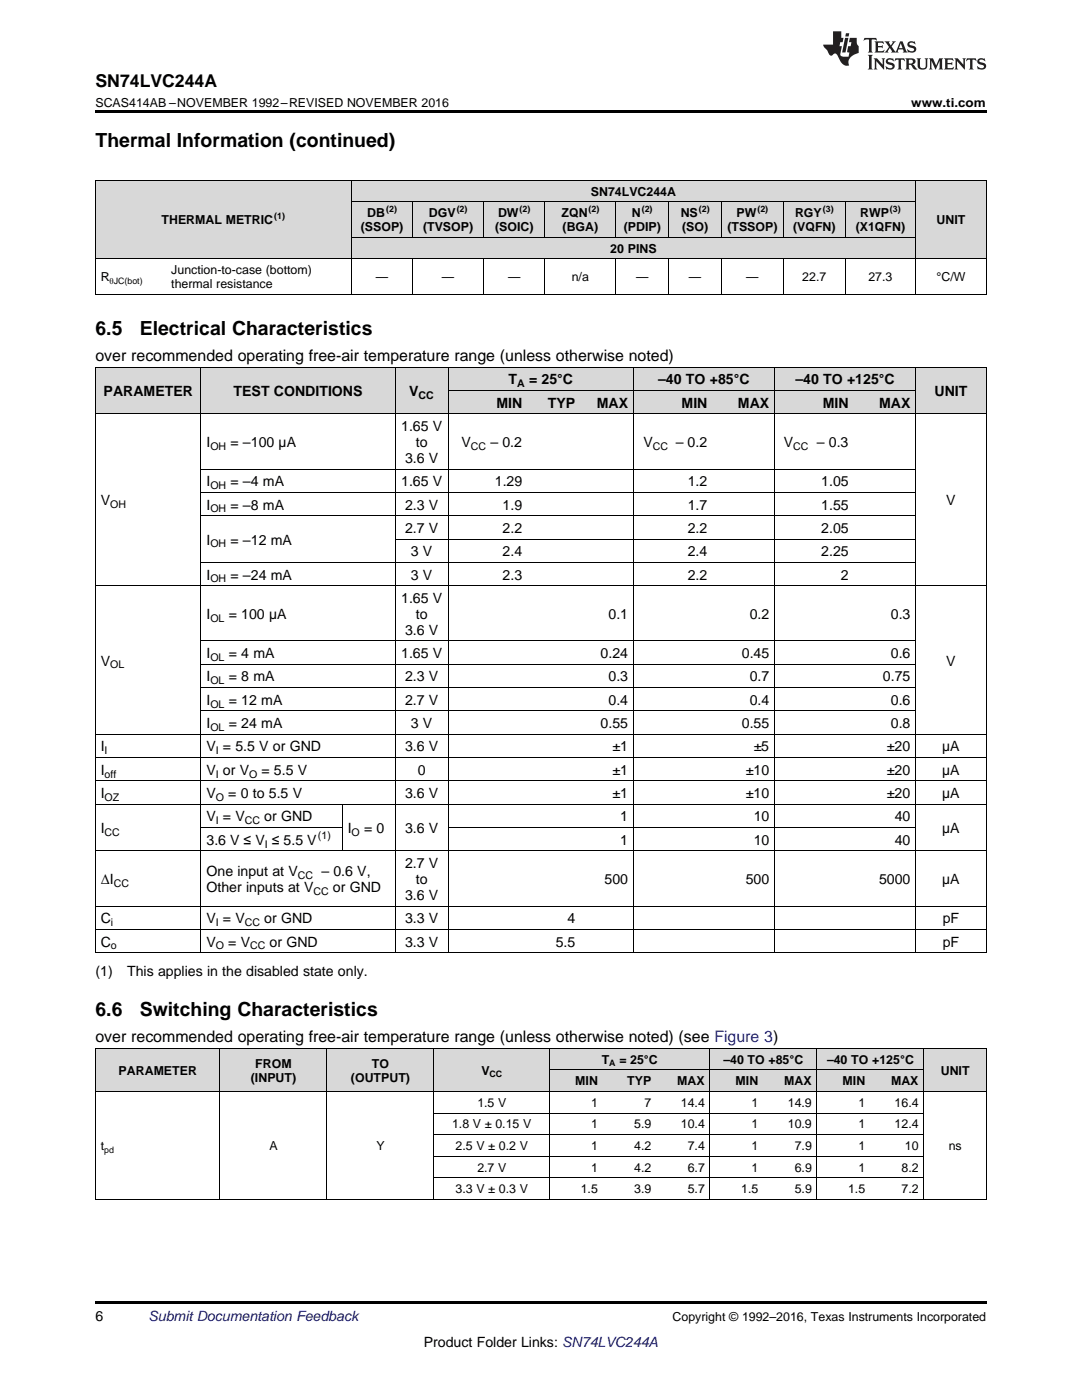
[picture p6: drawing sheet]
<svg xmlns="http://www.w3.org/2000/svg" width="216mm" height="279mm" viewBox="0 0 216 279" stroke-linecap="round" stroke-linejoin="round" font-family="sans-serif">
<g fill="#d8d8d8">
<path d="M19 209.3h24.9v8.6h-24.9z"/>
<path d="M43.9 209.3h21.4v8.6h-21.4z"/>
<path d="M65.3 209.3h21.3v8.6h-21.3z"/>
<path d="M86.6 209.3h23.1v8.6h-23.1z"/>
<path d="M184.4 209.3h12.4v8.6h-12.4z"/>
<path d="M109.7 213.6h10.7v4.3h-10.7z"/>
<path d="M120.4 213.6h10.7v4.3h-10.7z"/>
<path d="M131.1 213.6h10.6v4.3h-10.6z"/>
<path d="M141.7 213.6h10.7v4.3h-10.7z"/>
<path d="M152.4 213.6h10.7v4.3h-10.7z"/>
<path d="M163.1 213.6h10.6v4.3h-10.6z"/>
<path d="M173.7 213.6h10.7v4.3h-10.7z"/>
<path d="M109.7 209.3h10.7v4.3h-10.7z"/>
<path d="M120.4 209.3h10.7v4.3h-10.7z"/>
<path d="M131.1 209.3h10.6v4.3h-10.6z"/>
<path d="M141.7 209.3h10.7v4.3h-10.7z"/>
<path d="M152.4 209.3h10.7v4.3h-10.7z"/>
<path d="M163.1 209.3h10.6v4.3h-10.6z"/>
<path d="M173.7 209.3h10.7v4.3h-10.7z"/>
<path d="M19 73.3h21.1v9.4h-21.1z"/>
<path d="M40.1 73.3h28.2v9.4h-28.2z"/>
<path d="M68.3 73.3h10.6v9.4h-10.6z"/>
<path d="M78.9 73.3h10.6v9.4h-10.6z"/>
<path d="M182.7 73.3h14.1v9.4h-14.1z"/>
<path d="M89.5 78h15.8v4.7h-15.8z"/>
<path d="M105.3 78h10.6v4.7h-10.6z"/>
<path d="M115.9 78h10.5v4.7h-10.5z"/>
<path d="M126.4 78h15.9v4.7h-15.9z"/>
<path d="M142.3 78h12.3v4.7h-12.3z"/>
<path d="M154.6 78h15.8v4.7h-15.8z"/>
<path d="M170.4 78h12.3v4.7h-12.3z"/>
<path d="M89.5 73.3h15.8v4.7h-15.8z"/>
<path d="M105.3 73.3h10.6v4.7h-10.6z"/>
<path d="M115.9 73.3h10.5v4.7h-10.5z"/>
<path d="M126.4 73.3h15.9v4.7h-15.9z"/>
<path d="M142.3 73.3h12.3v4.7h-12.3z"/>
<path d="M154.6 73.3h15.8v4.7h-15.8z"/>
<path d="M170.4 73.3h12.3v4.7h-12.3z"/>
<path d="M19 36h14.1v15.7h-14.1z"/>
<path d="M33.1 36h37v15.7h-37z"/>
<path d="M182.7 36h14.1v15.7h-14.1z"/>
<path d="M70.1 47.4h12.3v4.3h-12.3z"/>
<path d="M82.4 47.4h14.1v4.3h-14.1z"/>
<path d="M96.5 47.4h12.3v4.3h-12.3z"/>
<path d="M108.8 47.4h14.1v4.3h-14.1z"/>
<path d="M122.9 47.4h10.6v4.3h-10.6z"/>
<path d="M133.5 47.4h10.5v4.3h-10.5z"/>
<path d="M144 47.4h12.4v4.3h-12.4z"/>
<path d="M156.4 47.4h12.3v4.3h-12.3z"/>
<path d="M168.7 47.4h14v4.3h-14z"/>
<path d="M70.1 40.3h12.3v7.1h-12.3z"/>
<path d="M82.4 40.3h14.1v7.1h-14.1z"/>
<path d="M96.5 40.3h12.3v7.1h-12.3z"/>
<path d="M108.8 40.3h14.1v7.1h-14.1z"/>
<path d="M122.9 40.3h10.6v7.1h-10.6z"/>
<path d="M133.5 40.3h10.5v7.1h-10.5z"/>
<path d="M144 40.3h12.4v7.1h-12.4z"/>
<path d="M156.4 40.3h12.3v7.1h-12.3z"/>
<path d="M168.7 40.3h14v7.1h-14z"/>
<path d="M70.1 36h12.3v4.3h-12.3z"/>
<path d="M82.4 36h14.1v4.3h-14.1z"/>
<path d="M96.5 36h12.3v4.3h-12.3z"/>
<path d="M108.8 36h14.1v4.3h-14.1z"/>
<path d="M122.9 36h10.6v4.3h-10.6z"/>
<path d="M133.5 36h10.5v4.3h-10.5z"/>
<path d="M144 36h12.4v4.3h-12.4z"/>
<path d="M156.4 36h12.3v4.3h-12.3z"/>
<path d="M168.7 36h14v4.3h-14z"/>
</g>
<g fill="#000">
<path d="M19 22h177.8v.5h-177.8zM19 58.8h.2zM70 58.8h.1zM82.3 58.8h.1zM96.4 58.8h.1zM108.7 58.8h.1zM122.8 58.8h.1zM133.3 58.8h.2zM143.9 58.8h.1zM156.2 58.8h.2zM168.6 58.8h.1zM182.6 58.8h.1z"/>
<path d="M196.7 58.8h.1zM19 190.1l.2 .1zM68.2 190.1l.1 .1zM78.8 190.1l.1 .1zM89.4 190.1l.1 .1zM105.2 190.1l.1 .1zM115.7 190.1l.2 .1zM126.3 190.1l.1 .1zM142.2 190.1l.1 .1zM154.5 190.1l.1 .1zM170.3 190.1l.1 .1zM182.6 190.1l.1 .1z"/>
<path d="M196.7 190.1l.1 .1zM19 259.7h177.8v.5h-177.8z"/>
</g>
<g fill="none" stroke="#000" stroke-width=".2">
<path d="M19 35.9h177.8M19.1 35.9v22.9M70 35.9v22.9M182.7 35.9v22.9M196.8 35.9v22.9M19 58.8h177.8M19 51.7h177.8M70.1 47.4h112.6M70.1 40.2h112.6M82.4 40.3v7.1M82.4 51.7v7.1M96.4 40.3v7.1"/>
<path d="M96.4 51.7v7.1M108.7 40.3v7.1M108.7 51.7v7.1M122.9 40.3v7.1M122.9 51.7v7.1M133.4 40.3v7.1M133.4 51.7v7.1M144 40.3v7.1M144 51.7v7.1M156.3 40.3v7.1M156.3 51.7v7.1M168.6 40.3v7.1"/>
<path d="M168.6 51.7v7.1M19 73.3h177.8M19.1 73.3v116.9M40.1 73.3v116.9M78.8 73.3v116.9M89.4 73.3v116.9M89.5 77.9h93.2M126.3 73.3v116.9M154.5 73.3v116.9M182.7 73.3v116.9M196.8 73.3v116.9M19 82.6h177.8"/>
<path d="M40.1 98.3h142.6M40.1 93.6h142.6M19 116.9h177.8M40.1 112.2h142.6M40.1 102.9h142.6M78.9 107.6h103.8M40.1 137.2h142.6M40.1 132.6h142.6M40.1 127.9h142.6M19 155.8h177.8M19 151.2h177.8M19 146.5h177.8"/>
<path d="M40.1 141.9h142.6M19 169.8h177.8M19 160.5h177.8M40.1 165.2h28.2M68.3 160.5v9.4M89.5 165.2h93.2M19 190.1h177.8M19 185.5h177.8M19 180.8h177.8M19 209.2h177.8v30.2M19 217.8h177.8M19.1 209.2v30.2"/>
<path d="M43.9 209.2v30.2M65.2 209.2v30.2M86.6 209.2v30.2M109.7 209.2v30.2M109.7 213.5h74.7M141.7 209.2v30.2M163 209.2v30.2M184.3 209.2v30.2M19 239.3h177.8M86.6 235h97.8M86.6 230.7h97.8M86.6 226.4h97.8"/>
<path d="M86.6 222.1h97.8"/>
</g>
<g fill="#231f20">
<path d="M172.5 7.6l-.1 .5 .4-.2h.6v.1v2.1l-.2 .4h.9l-.2-.4v-2.1l.1-.1h.5l.5 .2-.2-.5zM174.5 8.3l.2 .3v1.5l-.2 .4h1.8l.2-.6a1.04 1.04 0 0 1-1.3 .2v-.7h.6l.3 .2v-.6l-.3 .2h-.6v-.6l.8-.1 .4 .3-.2-.5zM176.5 8.3l.9 1.1-.9 1.1h.8l-.2-.2 .4-.7 .5 .7-.2 .2h1.5l-.2-.2 .2-.4h.9l.1 .4-.2 .2h1l-.3-.3-.7-1.9h-.5l-.9 2-.8-1 .9-1h-.8l.1 .3-.4 .5-.3-.6 .1-.2zM179.7 8.6l.4 1h-.7zM181.3 8.4a.63 .63 0 0 0-.2 .7 .63 .63 0 0 0 .6 .4l.6 .2 .1 .2a.75 .75 0 0 1-.7 .4 .75 .75 0 0 1-.6-.5l.1 .7 .1-.1a1.11 1.11 0 0 0 1.5-.6 1.13 1.13 0 0 0-1.2-.8l-.1-.4a1.04 1.04 0 0 1 1.2 .2l-.2-.5-.2 .1-.4-.2zM173.2 10.9l.2 .4v2.2l-.2 .4h1l-.3-.4v-2.2l.3-.4zM174.3 11.6l.3 .4v1.5l-.3 .4h.8l-.2-.4v-1.3l1.5 1.7v-1.9l.2-.4h-.7l.2 .4v.9l-1.1-1.3zM177 11.8a.62 .62 0 0 0-.2 .7 .62 .62 0 0 0 .6 .4l.6 .1 .1 .3a.76 .76 0 0 1-.7 .3 .76 .76 0 0 1-.7-.4l.2 .7 .1-.1a1.11 1.11 0 0 0 1.5-.6 1.13 1.13 0 0 0-1.2-.8l-.1-.4a1.04 1.04 0 0 1 1.2 .2l-.2-.6-.2 .1-.5-.1zM178.7 11.6l-.2 .6a.61 .61 0 0 1 .8-.3v1.6l-.2 .4h.9l-.2-.4v-1.6a.63 .63 0 0 1 .7 .3l-.1-.6zM180.6 11.6l.3 .4v1.5l-.3 .4h1l-.2-.2-.1-.8 .6 .2a.76 .76 0 0 0 1.2 .7l-1-1a.58 .58 0 0 0 .6-.5 .58 .58 0 0 0-.5-.6zM181.4 11.9h.1a.45 .45 0 0 1 .5 .1 .45 .45 0 0 1 .1 .5l-.8 .2zM182.9 11.6l.2 .2a2.17 2.17 0 0 0 .3 1.9 .99 .99 0 0 0 1.6-.6v-1.1l.2-.4h-.7l.2 .2a1.92 1.92 0 0 1-.2 1.8 .6 .6 0 0 1-.9-.5v-1.1l.2-.4zM185.4 11.6l.2 .4v1.5l-.2 .4h.7l-.2-.4v-1.4l.8 1.8 .8-1.8v1.4l-.2 .4h.9l-.2-.4v-1.5l.2-.4h-.8l-.6 1.5-.6-1.5zM188.4 11.6l.2 .4v1.5l-.2 .4h1.8l.1-.6a1.04 1.04 0 0 1-1.2 .1v-.6h.5l.4 .2v-.6l-.4 .2h-.5v-.7h.8l.3 .3-.1-.6zM190.5 11.6l.2 .4v1.5l-.2 .4h.7l-.2-.4v-1.3l1.5 1.7v-1.9l.2-.4h-.7l.2 .4v.9l-1.1-1.3zM192.9 11.6l-.1 .6a.61 .61 0 0 1 .7-.3l.1 1.6-.3 .4h1l-.3-.4 .1-1.6a.63 .63 0 0 1 .7 .3l-.1-.6zM195.2 11.8a.62 .62 0 0 0-.2 .7 .62 .62 0 0 0 .6 .4l.6 .1 .1 .3a.76 .76 0 0 1-.7 .3 .76 .76 0 0 1-.6-.4l.1 .7 .1-.1a1.11 1.11 0 0 0 1.6-.6 1.13 1.13 0 0 0-1.3-.8l-.1-.4a1.04 1.04 0 0 1 1.2 .2l-.1-.6-.2 .1-.5-.1z"/>
<path d="M166.2 6.3v2.6h-1.9v.4l.8 .9a.91 .91 0 0 0 1 .8 .56 .56 0 0 1 .5-.3 .56 .56 0 0 1 .5 .3l.4 .8a1.53 1.53 0 0 0 1.9 1.2 1.54 1.54 0 0 1 1-2.1l.9-.3v-1.4a1.52 1.52 0 0 1-.4-1.6h-1.3l-.2 .8h.5l-.2 .8h-.5l-.1 1v.2l.4 .1-.2 .8a1.93 1.93 0 0 1-1.6-.3l.3-1.8h-.5l.2-.8h.4l.2-.8h-.4v-1.3zM168.6 7.6l-.6 2.9h.7l.6-2.9zM168.8 6.6l-.1 .7h.6l.2-.7z"/>
</g>
<g font-size="3.9">
<text x="19" y="29.3">Thermal Information (continued)</text>
<text x="19" y="66.9">6.5</text>
<text x="27.9" y="66.9">Electrical Characteristics</text>
<text x="19" y="202.8">6.6</text>
<text x="27.9" y="202.8">Switching Characteristics</text>
</g>
<text font-size="3.5" x="19" y="17.3">SN74LVC244A</text>
<g font-size="3.2">
<text x="19" y="72.1">over recommended operating free-air temperature range (unless otherwise noted)</text>
<text x="19" y="208">over recommended operating free-air temperature range (unless otherwise noted) (see Figure 3)</text>
</g>
<g font-size="2.8">
<text x="101.5" y="76.7">T</text>
<text x="105.6" y="76.7">= 25°C</text>
<text x="131.3" y="76.7">–40 TO +85°C</text>
<text x="158.7" y="76.7">–40 TO +125°C</text>
<text x="20.7" y="79.1">PARAMETER</text>
<text x="46.6" y="79.1">TEST CONDITIONS</text>
<text x="81.7" y="79.1">V</text>
<text x="99.1" y="81.4">MIN</text>
<text x="109.3" y="81.4">TYP</text>
<text x="119.1" y="81.4">MAX</text>
<text x="136" y="81.4">MIN</text>
<text x="147.2" y="81.4">MAX</text>
<text x="164.2" y="81.4">MIN</text>
<text x="175.4" y="81.4">MAX</text>
<text x="186.5" y="79.1">UNIT</text>
<text x="41.2" y="89.2">I</text>
<text x="46" y="89.2">= –100 µA</text>
<text x="80" y="86">1.65 V</text>
<text x="83" y="89.2">to</text>
<text x="92.1" y="89.2">V</text>
<text x="97.9" y="89.2">– 0.2</text>
<text x="128.4" y="89.2">V</text>
<text x="134.9" y="89.2">– 0.2</text>
<text x="156.4" y="89.2">V</text>
<text x="163" y="89.2">– 0.3</text>
<text x="80.8" y="92.4">3.6 V</text>
<text x="20.1" y="100.9">V</text>
<text x="41.2" y="97">I</text>
<text x="41.2" y="101.7">I</text>
<text x="46" y="97">= –4 mA</text>
<text x="46" y="101.7">= –8 mA</text>
<text x="80" y="97">1.65 V</text>
<text x="80.8" y="101.7">2.3 V</text>
<text x="98.7" y="97">1.29</text>
<text x="100.3" y="101.7">1.9</text>
<text x="137.2" y="97">1.2</text>
<text x="137.2" y="101.7">1.7</text>
<text x="163.9" y="97">1.05</text>
<text x="163.9" y="101.7">1.55</text>
<text x="188.8" y="100.9">V</text>
<text x="80.8" y="106.4">2.7 V</text>
<text x="100.3" y="106.4">2.2</text>
<text x="137.2" y="106.4">2.2</text>
<text x="163.9" y="106.4">2.05</text>
<text x="41.2" y="108.7">I</text>
<text x="46" y="108.7">= –12 mA</text>
<text x="82" y="111">3 V</text>
<text x="100.3" y="111">2.4</text>
<text x="137.2" y="111">2.4</text>
<text x="163.9" y="111">2.25</text>
<text x="41.2" y="115.7">I</text>
<text x="46" y="115.7">= –24 mA</text>
<text x="82" y="115.7">3 V</text>
<text x="100.3" y="115.7">2.3</text>
<text x="137.2" y="115.7">2.2</text>
<text x="167.8" y="115.7">2</text>
<text x="41.2" y="123.5">I</text>
<text x="45.6" y="123.5">= 100 µA</text>
<text x="80" y="120.3">1.65 V</text>
<text x="83" y="123.5">to</text>
<text x="121.4" y="123.5">0.1</text>
<text x="149.6" y="123.5">0.2</text>
<text x="177.8" y="123.5">0.3</text>
<text x="41.2" y="131.3">I</text>
<text x="45.6" y="131.3">= 4 mA</text>
<text x="80" y="131.3">1.65 V</text>
<text x="80.8" y="126.7">3.6 V</text>
<text x="119.8" y="131.3">0.24</text>
<text x="148" y="131.3">0.45</text>
<text x="177.8" y="131.3">0.6</text>
<text x="20.1" y="132.8">V</text>
<text x="41.2" y="136">I</text>
<text x="45.6" y="136">= 8 mA</text>
<text x="80.8" y="136">2.3 V</text>
<text x="121.4" y="136">0.3</text>
<text x="149.6" y="136">0.7</text>
<text x="176.2" y="136">0.75</text>
<text x="188.8" y="132.8">V</text>
<text x="41.2" y="140.7">I</text>
<text x="45.6" y="140.7">= 12 mA</text>
<text x="80.8" y="140.7">2.7 V</text>
<text x="121.4" y="140.7">0.4</text>
<text x="149.6" y="140.7">0.4</text>
<text x="177.8" y="140.7">0.6</text>
<text x="20.1" y="150">I</text>
<text x="41.2" y="145.3">I</text>
<text x="41.2" y="150">V = 5.5 V or GND</text>
<text x="45.6" y="145.3">= 24 mA</text>
<text x="80.8" y="150">3.6 V</text>
<text x="82" y="145.3">3 V</text>
<text x="119.8" y="145.3">0.55</text>
<text x="122.2" y="150">±1</text>
<text x="148" y="145.3">0.55</text>
<text x="150.4" y="150">±5</text>
<text x="177" y="150">±20</text>
<text x="177.8" y="145.3">0.8</text>
<text x="188" y="150">µA</text>
<text x="20.1" y="154.6">I</text>
<text x="41.2" y="154.6">V or V</text>
<text x="52.2" y="154.6">= 5.5 V</text>
<text x="83.4" y="154.6">0</text>
<text x="122.2" y="154.6">±1</text>
<text x="148.8" y="154.6">±10</text>
<text x="177" y="154.6">±20</text>
<text x="188" y="154.6">µA</text>
<text x="20.1" y="159.3">I</text>
<text x="41.2" y="159.3">V</text>
<text x="45.5" y="159.3">= 0 to 5.5 V</text>
<text x="80.8" y="159.3">3.6 V</text>
<text x="122.2" y="159.3">±1</text>
<text x="148.8" y="159.3">±10</text>
<text x="177" y="159.3">±20</text>
<text x="188" y="159.3">µA</text>
<text x="20.1" y="166.3">I</text>
<text x="41.2" y="163.9">V = V</text>
<text x="52.7" y="163.9">or GND</text>
<text x="69.4" y="166.3">I</text>
<text x="72.6" y="166.3">= 0</text>
<text x="80.8" y="166.3">3.6 V</text>
<text x="123.8" y="163.9">1</text>
<text x="150.4" y="163.9">10</text>
<text x="178.5" y="163.9">40</text>
<text x="188" y="166.3">µA</text>
<text x="41.2" y="168.6">3.6 V ≤ V ≤ 5.5 V</text>
<text x="80.8" y="173.2">2.7 V</text>
<text x="123.8" y="168.6">1</text>
<text x="150.4" y="168.6">10</text>
<text x="178.5" y="168.6">40</text>
<text x="20.1" y="176.4">ΔI</text>
<text x="41.2" y="174.8">One input at V</text>
<text x="41.2" y="178">Other inputs at V</text>
<text x="64.1" y="174.8">– 0.6 V,</text>
<text x="66.4" y="178">or GND</text>
<text x="80.8" y="179.6">3.6 V</text>
<text x="83" y="176.4">to</text>
<text x="120.6" y="176.4">500</text>
<text x="148.8" y="176.4">500</text>
<text x="175.4" y="176.4">5000</text>
<text x="188" y="176.4">µA</text>
<text x="20.1" y="184.3">C</text>
<text x="41.2" y="184.3">V = V</text>
<text x="52.7" y="184.3">or GND</text>
<text x="80.8" y="184.3">3.3 V</text>
<text x="113.2" y="184.3">4</text>
<text x="188.1" y="184.3">pF</text>
<text x="20.1" y="188.9">C</text>
<text x="41.2" y="188.9">V</text>
<text x="45.5" y="188.9">= V</text>
<text x="53.8" y="188.9">or GND</text>
<text x="80.8" y="188.9">3.3 V</text>
<text x="110.9" y="188.9">5.5</text>
<text x="188.1" y="188.9">pF</text>
<text x="19" y="194.8">(1)</text>
<text x="25.4" y="194.8">This applies in the disabled state only.</text>
<text x="19" y="263.6">6</text>
<text x="84.6" y="268.9">Product Folder Links: SN74LVC244A</text>
</g>
<text font-size="2.8" fill="#0000c8" x="29.6" y="263.6">Submit Documentation Feedback</text>
<g font-size="2.5">
<text x="19" y="21.4">SCAS414AB –NOVEMBER 1992–REVISED NOVEMBER 2016</text>
<text x="181.8" y="21.4">www.ti.com</text>
<text x="117.9" y="39">SN74LVC244A</text>
<text x="32.2" y="44.7">THERMAL METRIC</text>
<text x="72" y="46.1">(SSOP)</text>
<text x="73.3" y="43.3">DB</text>
<text x="84.4" y="46.1">(TVSOP)</text>
<text x="85.6" y="43.3">DGV</text>
<text x="98.8" y="46.1">(SOIC)</text>
<text x="99.4" y="43.3">DW</text>
<text x="112" y="43.3">ZQN</text>
<text x="112.3" y="46.1">(BGA)</text>
<text x="124.5" y="46.1">(PDIP)</text>
<text x="126.1" y="43.3">N</text>
<text x="135.8" y="43.3">NS</text>
<text x="136.1" y="46.1">(SO)</text>
<text x="145.1" y="46.1">(TSSOP)</text>
<text x="147" y="43.3">PW</text>
<text x="158.3" y="46.1">(VQFN)</text>
<text x="158.6" y="43.3">RGY</text>
<text x="170.7" y="46.1">(X1QFN)</text>
<text x="171.6" y="43.3">RWP</text>
<text x="186.9" y="44.7">UNIT</text>
<text x="121.8" y="50.4">20 PINS</text>
<text x="20.1" y="56.2">R</text>
<text x="34.2" y="54.8">Junction-to-case (bottom)</text>
<text x="34.2" y="57.6">thermal resistance</text>
<text x="75" y="56.2">—</text>
<text x="88.2" y="56.2">—</text>
<text x="101.4" y="56.2">—</text>
<text x="114.1" y="56.2">n/a</text>
<text x="126.9" y="56.2">—</text>
<text x="137.5" y="56.2">—</text>
<text x="148.9" y="56.2">—</text>
<text x="160.1" y="56.2">22.7</text>
<text x="173.3" y="56.2">27.3</text>
<text x="186.9" y="56.2">°C/W</text>
<text x="23.7" y="214.5">PARAMETER</text>
<text x="50.1" y="215.9">(INPUT)</text>
<text x="50.9" y="213">FROM</text>
<text x="70" y="215.9">(OUTPUT)</text>
<text x="74.2" y="213">TO</text>
<text x="96.1" y="214.5">V</text>
<text x="120.1" y="212.3">T</text>
<text x="123.6" y="212.3">= 25°C</text>
<text x="144.4" y="212.3">–40 TO</text>
<text x="153.3" y="212.3">+85°C</text>
<text x="165" y="212.3">–40 TO</text>
<text x="174" y="212.3">+125°C</text>
<text x="187.7" y="214.5">UNIT</text>
<text x="95.2" y="220.9">1.5 V</text>
<text x="114.8" y="216.6">MIN</text>
<text x="117.9" y="220.9">1</text>
<text x="125.2" y="216.6">TYP</text>
<text x="128.6" y="220.9">7</text>
<text x="135.1" y="216.6">MAX</text>
<text x="135.9" y="220.9">14.4</text>
<text x="146.8" y="216.6">MIN</text>
<text x="149.9" y="220.9">1</text>
<text x="156.5" y="216.6">MAX</text>
<text x="157.2" y="220.9">14.9</text>
<text x="168.1" y="216.6">MIN</text>
<text x="171.3" y="220.9">1</text>
<text x="177.8" y="216.6">MAX</text>
<text x="178.5" y="220.9">16.4</text>
<text x="90.2" y="225.2">1.8 V ± 0.15 V</text>
<text x="117.9" y="225.2">1</text>
<text x="126.5" y="225.2">5.9</text>
<text x="135.9" y="225.2">10.4</text>
<text x="149.9" y="225.2">1</text>
<text x="157.2" y="225.2">10.9</text>
<text x="171.3" y="225.2">1</text>
<text x="178.5" y="225.2">12.4</text>
<text x="20.1" y="229.5">t</text>
<text x="53.8" y="229.5">A</text>
<text x="75.1" y="229.5">Y</text>
<text x="90.9" y="229.5">2.5 V ± 0.2 V</text>
<text x="95.2" y="233.8">2.7 V</text>
<text x="117.9" y="229.5">1</text>
<text x="117.9" y="233.8">1</text>
<text x="126.5" y="229.5">4.2</text>
<text x="126.5" y="233.8">4.2</text>
<text x="137.2" y="229.5">7.4</text>
<text x="137.2" y="233.8">6.7</text>
<text x="149.9" y="229.5">1</text>
<text x="149.9" y="233.8">1</text>
<text x="158.6" y="229.5">7.9</text>
<text x="158.6" y="233.8">6.9</text>
<text x="171.3" y="229.5">1</text>
<text x="171.3" y="233.8">1</text>
<text x="179.9" y="233.8">8.2</text>
<text x="180.6" y="229.5">10</text>
<text x="189.3" y="229.5">ns</text>
<text x="90.9" y="238.1">3.3 V ± 0.3 V</text>
<text x="115.9" y="238.1">1.5</text>
<text x="126.5" y="238.1">3.9</text>
<text x="137.2" y="238.1">5.7</text>
<text x="147.9" y="238.1">1.5</text>
<text x="158.6" y="238.1">5.9</text>
<text x="169.2" y="238.1">1.5</text>
<text x="179.9" y="238.1">7.2</text>
<text x="134.2" y="263.6">Copyright © 1992–2016, Texas Instruments Incorporated</text>
</g>
<g font-size="2.1">
<text x="103.2" y="77.3">A</text>
<text x="83.5" y="79.6">CC</text>
<text x="42" y="89.8">OH</text>
<text x="94" y="89.8">CC</text>
<text x="130.3" y="89.8">CC</text>
<text x="158.3" y="89.8">CC</text>
<text x="22" y="101.4">OH</text>
<text x="42" y="97.6">OH</text>
<text x="42" y="102.3">OH</text>
<text x="42" y="109.3">OH</text>
<text x="42" y="116.2">OH</text>
<text x="42" y="124.1">OL</text>
<text x="42" y="131.9">OL</text>
<text x="22" y="133.4">OL</text>
<text x="42" y="136.6">OL</text>
<text x="42" y="141.2">OL</text>
<text x="42" y="145.9">OL</text>
<text x="20.9" y="150.5">I</text>
<text x="20.9" y="155.2">off</text>
<text x="43.1" y="150.5">I</text>
<text x="43.1" y="155.2">I</text>
<text x="49.7" y="155.2">O</text>
<text x="20.9" y="159.8">OZ</text>
<text x="43.1" y="159.8">O</text>
<text x="20.9" y="166.8">CC</text>
<text x="43.1" y="164.5">I</text>
<text x="48.9" y="164.5">CC</text>
<text x="63.4" y="167.5">(1)</text>
<text x="70.2" y="166.8">O</text>
<text x="52.8" y="169.2">I</text>
<text x="22.7" y="177">CC</text>
<text x="59.4" y="175.4">CC</text>
<text x="62.5" y="178.6">CC</text>
<text x="22.1" y="184.8">i</text>
<text x="43.1" y="184.8">I</text>
<text x="48.9" y="184.8">CC</text>
<text x="22.1" y="189.5">o</text>
<text x="43.1" y="189.5">O</text>
<text x="49.9" y="189.5">CC</text>
</g>
<g font-size="1.8">
<text x="54.7" y="43.7">(1)</text>
<text x="77.1" y="42.3">(2)</text>
<text x="91.1" y="42.3">(2)</text>
<text x="103.7" y="42.3">(2)</text>
<text x="117.4" y="42.3">(2)</text>
<text x="128.1" y="42.3">(2)</text>
<text x="139.5" y="42.3">(2)</text>
<text x="151.1" y="42.3">(2)</text>
<text x="164.2" y="42.3">(3)</text>
<text x="177.6" y="42.3">(3)</text>
<text x="21.9" y="56.7">θJC(bot)</text>
<text x="97.7" y="214.9">CC</text>
<text x="121.6" y="212.8">A</text>
<text x="20.8" y="230">pd</text>
</g>
</svg>
